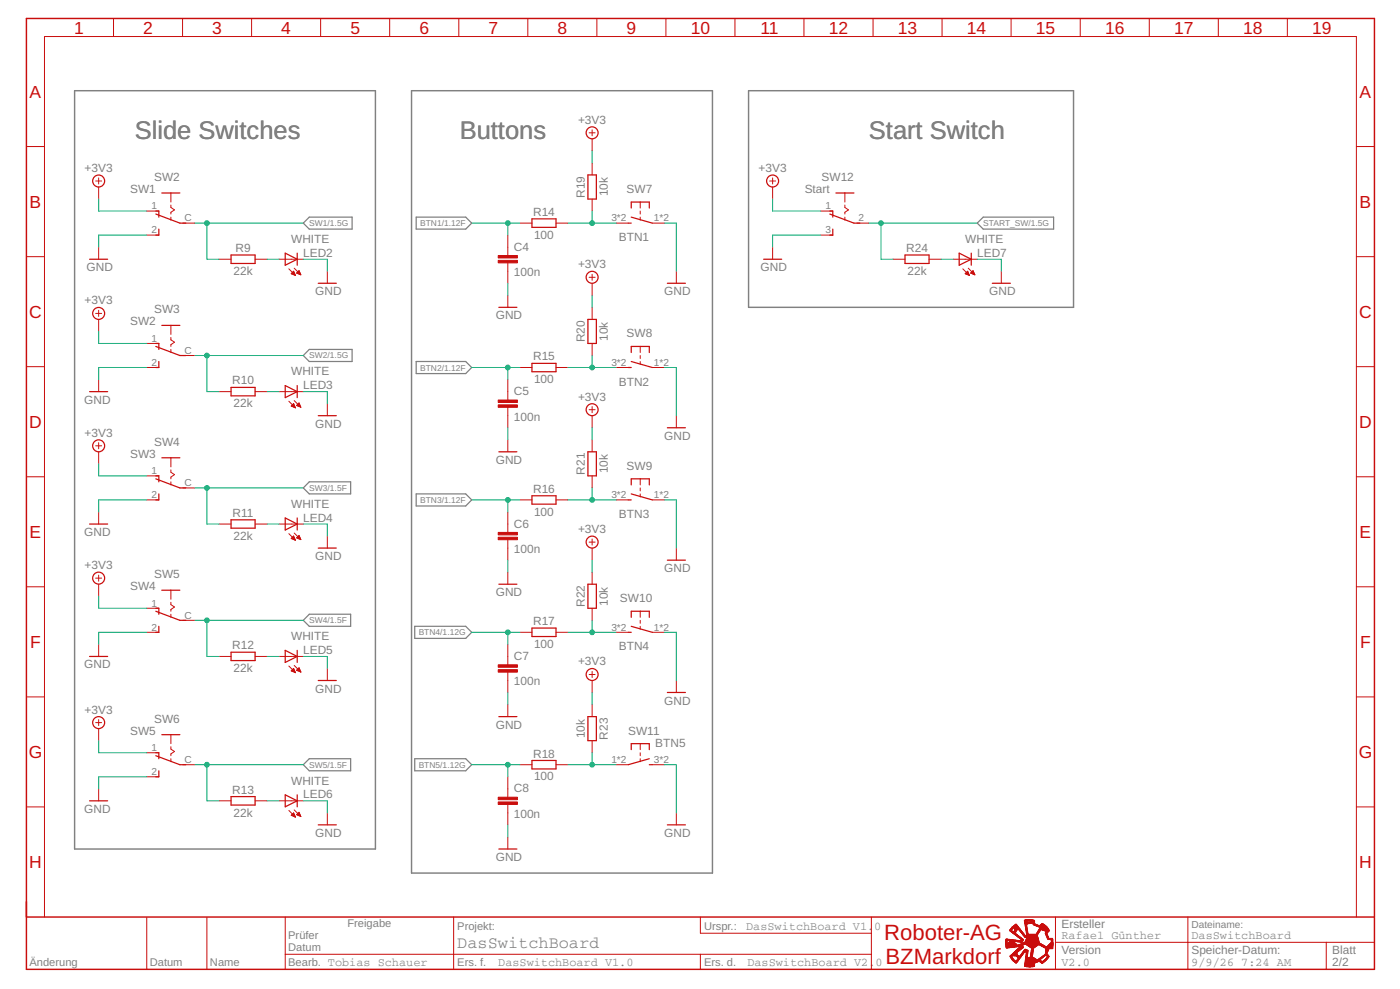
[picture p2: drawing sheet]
<svg xmlns="http://www.w3.org/2000/svg" width="287mm" height="203mm" viewBox="0 0 287 203" stroke-linecap="round" stroke-linejoin="round" font-family="sans-serif">
<path d="M15.3 18.6h61.7v155.5h-61.7zM84.4 18.6h61.7v160.5h-61.7zM153.5 18.6h66.7v44.4h-66.7z" fill="none" stroke="#808080" stroke-width=".3"/>
<path d="M63.4 44.5h8.8v2.5h-8.8l-1.2-1.2zM85.4 44.5h10.1l1.3 1.3-1.3 1.2h-10.1zM201.7 44.5h14.4v2.5h-14.4l-1.3-1.2zM63.4 71.7h8.8v2.4h-8.8l-1.2-1.2zM85.4 74.1h10.1l1.3 1.3-1.3 1.2h-10.1zM63.4 98.8h8.5v2.5h-8.5l-1.2-1.2zM85.4 101.3h10.1l1.3 1.2-1.3 1.3h-10.1zM63.4 126h8.5v2.5h-8.5l-1.2-1.3zM85.1 128.5h10.4l1.3 1.2-1.3 1.2h-10.4zM62.2 156.8l1.2-1.2h8.5v2.5h-8.5zM85.1 155.6h10.4l1.3 1.2-1.3 1.3h-10.4z" fill="none" stroke="#808080" stroke-width=".25"/>
<g fill="none" stroke="#c90d0c" stroke-width=".25">
<path d="M33.2 39.6h3.7M120.6 35.9h1.7v4.9h-1.7zM171.4 39.6h3.8M18.4 53.2h3.7M32 43.9l4.9 1.9h1.2M32 43.3h.6v1.2M32.6 47v1.2h-.6M47.4 52.3h4.9v1.7h-4.9zM58.5 51.9l2.5 1.3-2.5 1.2zM61 51.9v2.5M65.3 58.1h3.7M109.1 44.9h4.9v1.7h-4.9z"/>
<path d="M128.9 45.8h.6M129.5 42.7v-1.3h3.7v1.3M129.5 44.5l4.3 1.3M136.9 58.1h3.7M156.6 53.2h3.7M170.2 43.9l5 1.9h1.2M170.2 43.3h.6v1.2M170.8 47v1.2h-.6M185.6 52.3h5v1.7h-5zM196.7 51.9l2.5 1.3-2.5 1.2zM199.2 51.9v2.5M203.5 58.1h3.7"/>
<path d="M32 70.4h.6v1.3M32 71.1l4.9 1.8h1.2M32.6 74.1v1.3h-.6M33.2 66.7h3.7M47.4 79.5h4.9v1.7h-4.9zM58.5 79.1l2.5 1.2-2.5 1.3zM61 79.1v2.5M102.3 63h3.7M109.1 74.5h4.9v1.7h-4.9zM120.6 65.5h1.7v4.9h-1.7zM128.9 75.4h.6M129.5 72.3v-1.2h3.7v1.2"/>
<path d="M129.5 74.1l4.3 1.3M18.4 80.3h3.7M32 97.6h.6v1.2M32 98.2l4.9 1.9h1.2M33.2 93.9h3.7M65.3 85.3h3.7M102.3 92.7h3.7M120.6 92.7h1.7v4.9h-1.7zM129.5 99.5v-1.3h3.7v1.3M136.9 87.7h3.7M18.4 107.5h3.7M32.6 101.3v1.2h-.6"/>
<path d="M47.4 106.6h4.9v1.7h-4.9zM58.5 106.2l2.5 1.3-2.5 1.2zM61 106.2v2.5M65.3 112.4h3.7M102.3 119.8h3.7M109.1 101.7h4.9v1.7h-4.9zM120.6 119.8h1.7v5h-1.7zM128.9 102.5h.6M129.5 101.3l4.3 1.2M136.9 114.9h3.7M18.4 134.6h3.7M32 124.8h.6v1.2"/>
<path d="M32 125.4l4.9 1.8h1.2M32.6 128.5v1.2h-.6M33.2 121.1h3.7M47.4 133.8h4.9v1.7h-4.9zM58.5 133.4l2.5 1.2-2.5 1.3zM61 133.4v2.5M65.3 139.6h3.7M109.1 128.8h4.9v1.8h-4.9zM128.9 129.7h.6M129.5 126.6v-1.2h3.7v1.2M129.5 128.5l4.3 1.2M32 154.4h.6v1.2"/>
<path d="M32 155l4.9 1.8h1.2M32.6 158.1v1.2h-.6M33.2 150.7h3.7M102.3 147h3.7M109.1 156h4.9v1.7h-4.9zM120.6 147h1.7v4.9h-1.7zM129.5 153.8v-1.3h3.7v1.3M133.2 156.8h.6M133.2 155.6l-4.3 1.2M136.9 142h3.7M18.4 164.3h3.7M47.4 163.4h4.9v1.7h-4.9z"/>
<path d="M58.5 163l2.5 1.3-2.5 1.2zM61 163v2.5M65.3 169.2h3.7M102.3 174.1h3.7M136.9 169.2h3.7"/>
<circle cx="20.2" cy="37.1" r="1.23"/>
<circle cx="121.5" cy="27.2" r="1.23"/>
<circle cx="158.5" cy="37.1" r="1.23"/>
<circle cx="121.5" cy="56.9" r="1.23"/>
<circle cx="20.2" cy="64.3" r="1.23"/>
<circle cx="20.2" cy="91.4" r="1.23"/>
<circle cx="121.5" cy="84" r="1.23"/>
<circle cx="20.2" cy="118.6" r="1.23"/>
<circle cx="121.5" cy="111.2" r="1.23"/>
<circle cx="121.5" cy="138.3" r="1.23"/>
<circle cx="20.2" cy="148.2" r="1.23"/>
</g>
<g fill="none" stroke="#c90d0c" stroke-width=".21">
<path d="M23.3 3.8v3.7M37.4 3.8v3.7M51.6 3.8v3.7M65.8 3.8v3.7M79.9 3.8v3.7M94.1 3.8v3.7M108.3 3.8v3.7M122.4 3.8v3.7M136.6 3.8v3.7M150.7 3.8v3.7M164.9 3.8v3.7M179.1 3.8v3.7"/>
<path d="M193.2 3.8v3.7M207.4 3.8v3.7M221.6 3.8v3.7M235.7 3.8v3.7M249.9 3.8v3.7M264.1 3.8v3.7M5.4 30.1h3.7M19.6 37.1h1.2M20.2 36.5v1.2M20.2 38.4v2.4M35.1 39.6v1.8M120.8 27.2h1.3"/>
<path d="M121.5 26.6v1.3M121.5 28.5v2.4M121.5 33.4v2.5M157.9 37.1h1.2M158.5 36.5v1.2M158.5 38.4v2.4M173.3 39.6v1.8M278.2 30.1h3.7M5.4 52.6h3.7M20.2 50.7v2.5M30.1 48.2h2.5M30.1 43.3h2.5"/>
<path d="M35.1 42.1v.4l.7 .6-.7 .4v.4M35.1 44.5v.6M37.5 45.8h2.5M44.9 53.2h2.5M52.3 53.2h2.5M57.3 53.2h4.9M59.2 55.1l1.4 1.4M59.8 56.2h.7M59.8 56h.6M59.9 55.9h.4M60 56.3h.5M60.1 55.8h.2"/>
<path d="M60.2 55.7h.1M60.2 55.6l.4 .9-.9-.4zM60.3 56.4h.2M60.3 55l1.4 1.4M60.6 56.5h.1M60.8 56l.5-.5 .4 .9zM60.9 56h.7M60.9 55.9h.6M61 55.8h.5M61.2 56.2h.4M61.2 55.7h.2M61.3 55.6h.1"/>
<path d="M61.4 56.3h.3M67.1 55.6v2.5M104.2 48.2v4.2M104.2 53.9v4.2M106.6 45.8h2.5M114 45.8h2.5M120.8 56.9h1.3M121.5 40.8v2.5M121.5 56.3v1.2M121.5 58.1v2.5M126.4 45.8h2.5M131.3 41.4v1.3"/>
<path d="M131.3 43.3v.6M131.3 44.5v.6M133.8 45.8h2.5M138.7 55.6v2.5M158.5 50.7v2.5M168.4 48.2h2.4M168.4 43.3h2.4M173.3 42.1v.4l.7 .6-.7 .4v.4M173.3 44.5v.6M175.8 45.8h2.4M183.2 53.2h2.4M190.6 53.2h2.4"/>
<path d="M195.5 53.2h4.9M197.5 55.1l1.3 1.4M198 56.1l.5-.5 .3 .9zM198 56.2h.7M198.1 56h.6M198.2 55.9h.4M198.3 56.3h.4M198.3 55.8h.2M198.4 55.7h.1M198.6 56.4h.2M198.6 55l1.4 1.4M198.8 56.5h.1"/>
<path d="M199.1 56l.5-.5 .4 .9zM199.2 56h.6M199.2 55.9h.6M199.3 55.8h.4M199.4 56.2h.5M199.4 55.7h.3M199.5 55.6h.1M199.7 56.3h.2M205.4 55.6v2.5M278.2 52.6h3.7M5.4 75.2h3.7M19.6 64.3h1.2"/>
<path d="M20.2 63.6v1.3M20.2 65.5v2.5M20.2 77.9v2.4M30.1 75.4h2.5M30.1 70.4h2.5M35.1 66.7v1.9M35.1 69.2v.5l.7 .5-.7 .5v.4M35.1 71.7v.6M37.5 72.9h2.5M104.2 60.6v2.4M104.2 77.9v4.1M106.6 75.4h2.5"/>
<path d="M114 75.4h2.5M121.5 63v2.5M121.5 70.4v2.5M126.4 75.4h2.5M131.3 71.1v1.2M131.3 72.9v.6M131.3 74.1v.7M133.8 75.4h2.5M278.2 75.2h3.7M5.4 97.8h3.7M19.6 91.4h1.2M20.2 90.8v1.3"/>
<path d="M20.2 92.7v2.4M30.1 97.6h2.5M35.1 93.9v1.9M35.1 96.4v.5l.7 .4-.7 .6v.3M35.1 98.8v.7M44.9 80.3h2.5M52.3 80.3h2.5M57.3 80.3h4.9M59.2 82.3l1.4 1.4M59.7 83.3l.9 .4M59.7 83.3l.5-.5 .4 .9M59.8 83.3h.6"/>
<path d="M59.9 83.1h.5M59.9 83.4h.6M60 83h.3M60.1 82.9h.2M60.2 83.5h.3M60.2 82.8h.1M60.3 82.2l1.4 1.3M60.5 83.6h.1M60.9 83.1h.6M61 83h.5M61.1 83.3h.5M61.1 82.9h.3"/>
<path d="M61.2 82.8h.2M61.3 82.7h.1M61.3 83.4h.3M61.3 82.7l-.5 .5 .9 .3M61.3 82.7l.4 .8M61.6 83.5h.1M67.1 82.8v2.5M104.2 83.5v4.2M104.2 90.2v2.5M120.8 84h1.3M121.5 83.4v1.2M121.5 85.3v2.4"/>
<path d="M121.5 90.2v2.5M121.5 97.6v2.5M131.3 98.2v1.3M138.7 85.3v2.4M278.2 97.8h3.7M19.6 118.6h1.2M20.2 105v2.5M20.2 118v1.2M20.2 119.8v2.5M30.1 102.5h2.5M37.5 100.1h2.5M44.9 107.5h2.5"/>
<path d="M52.3 107.5h2.5M57.3 107.5h4.9M59.2 109.5l1.4 1.3M59.8 110.4h.6M59.9 110.5h.6M59.9 110.3h.5M60 110.2h.3M60.1 110.6h.4M60.1 110h.2M60.2 109.9l.4 .9-.9-.4zM60.3 109.3l1.4 1.4M60.4 110.7h.2"/>
<path d="M60.9 110.3h.6M61 110.4h.6M61 110.2h.5M61.1 110h.3M61.3 110.5h.3M61.3 109.9h.1M61.3 109.8l.4 .9-.9-.4zM61.5 110.6h.2M67.1 109.9v2.5M104.2 105v4.2M104.2 110.7v4.2M104.2 117.3v2.5"/>
<path d="M106.6 102.5h2.5M114 102.5h2.5M120.8 111.2h1.3M121.5 110.6v1.2M121.5 112.4v2.5M121.5 117.3v2.5M126.4 102.5h2.5M131.3 100.1v.6M131.3 101.3v.6M133.8 102.5h2.5M138.7 112.4v2.5M5.4 120.4h3.7"/>
<path d="M20.2 132.2v2.4M30.1 129.7h2.5M30.1 124.8h2.5M35.1 121.1v1.8M35.1 123.5v.5l.7 .5-.7 .5v.4M35.1 126v.6M37.5 127.2h2.5M44.9 134.6h2.5M52.3 134.6h2.5M57.3 134.6h4.9M59.2 136.6l1.4 1.4M59.7 137.6l.9 .4"/>
<path d="M59.8 137.6h.6M59.8 137.5h.6M59.9 137.4h.4M60 137.7h.5M60.1 137.3h.2M60.2 137.1h.1M60.2 137.1l.4 .9M60.2 137.1l-.5 .5M60.3 137.8h.2M60.3 136.5l1.4 1.4M60.6 138h.1M60.9 137.5h.7"/>
<path d="M60.9 137.4h.6M61.1 137.3h.3M61.2 137.6h.4M61.2 137.1h.2M61.3 137h.1M61.3 137l.4 .8-.9-.3zM61.4 137.7h.3M67.1 137.1v2.5M104.2 132.2v4.2M104.2 137.8v4.2M106.6 129.7h2.5M114 129.7h2.5"/>
<path d="M120.8 138.3h1.3M121.5 124.8v2.4M121.5 137.7v1.3M121.5 139.6v2.4M126.4 129.7h2.5M131.3 125.4v1.2M131.3 127.2v.6M131.3 128.5v.6M133.8 129.7h2.5M138.7 139.6v2.4M278.2 120.4h3.7M5.4 142.9h3.7"/>
<path d="M19.6 148.2h1.2M20.2 147.6v1.2M20.2 149.4v2.5M30.1 159.3h2.5M30.1 154.4h2.5M35.1 150.7v1.8M35.1 153.1v.5l.7 .5-.7 .5v.4M35.1 155.6v.6M37.5 156.8h2.5M104.2 144.5v2.5M104.2 159.3v4.2M106.6 156.8h2.5"/>
<path d="M114 156.8h2.5M121.5 144.5v2.5M121.5 151.9v2.5M126.4 156.8h2.5M131.3 152.5v1.3M131.3 154.4v.6M131.3 155.6v.6M133.8 156.8h2.5M278.2 142.9h3.7M5.4 165.5h3.7M20.2 161.8v2.5M44.9 164.3h2.5"/>
<path d="M52.3 164.3h2.5M57.3 164.3h4.9M59.2 166.2l1.4 1.4M59.7 167.2l.5-.5 .4 .9zM59.8 167.2h.6M59.9 167.3h.6M59.9 167h.5M60 166.9h.3M60.1 166.8h.2M60.2 167.4h.3M60.3 166.1l1.4 1.4M60.4 167.5h.2"/>
<path d="M60.8 167.1l.5-.5 .4 .9zM60.9 167h.6M61 167.2h.6M61 166.9h.5M61.1 166.8h.3M61.2 166.7h.2M61.3 167.3h.3M61.6 167.4h.1M67.1 166.7v2.5M104.2 165v4.2M104.2 171.7v2.4M138.7 166.7v2.5"/>
<path d="M278.2 165.5h3.7M9.1 188.1v-180.6h269.1v180.6M30.1 188.2v10.6M42.4 188.2v10.6M58.5 188.1v10.7M58.5 195.7h120.2M93 188.1v10.7M143.7 188.1v3.3h35M143.7 195.7v3.1M178.7 188.1v10.7M216.5 193.3h65.3M216.5 188.1v10.7"/>
<path d="M243.7 188.1v10.7M272 193.3v5.5"/>
</g>
<g fill="#c90d0c" stroke="#c90d0c" stroke-width=".21">
<path d="M102.2 53.4h3.9v.5h-3.9z"/>
<path d="M102.2 52.4h3.9v.5h-3.9z"/>
<path d="M102.2 83h3.9v.5h-3.9z"/>
<path d="M102.2 82h3.9v.5h-3.9z"/>
<path d="M102.2 110.2h3.9v.5h-3.9z"/>
<path d="M102.2 109.2h3.9v.5h-3.9z"/>
<path d="M102.2 137.4h3.9v.5h-3.9z"/>
<path d="M102.2 136.4h3.9v.5h-3.9z"/>
<path d="M102.2 164.5h3.9v.5h-3.9z"/>
<path d="M102.2 163.5h3.9v.5h-3.9z"/>
<path d="M211 198.3h.5z"/>
<path d="M210.5 198.2l1.4 .1z"/>
<path d="M210.2 198.2h2z"/>
<path d="M210.2 198.1l2 .1z"/>
<path d="M210.2 198.1h2z"/>
<path d="M210.2 198h.3z"/>
<path d="M210.6 198h1.6z"/>
<path d="M210.2 197.9l.3 .1z"/>
<path d="M210.5 197.9l1.7 .1z"/>
<path d="M210.2 197.8l.3 .1z"/>
<path d="M210.5 197.8l1.7 .1z"/>
<path d="M210.2 197.8h2z"/>
<path d="M210.2 197.7h2z"/>
<path d="M210.2 197.6l2 .1z"/>
<path d="M210.2 197.6h2z"/>
<path d="M210.3 197.5h2z"/>
<path d="M213.7 197.5h.2z"/>
<path d="M208.3 197.5h.2z"/>
<path d="M213.6 197.5h.4z"/>
<path d="M208.3 197.4l.3 .1z"/>
<path d="M210.2 197.4l2.3 .1z"/>
<path d="M213.5 197.4l.5 .1z"/>
<path d="M208.2 197.4h.4z"/>
<path d="M210.3 197.4h2.3z"/>
<path d="M213.5 197.4h.6z"/>
<path d="M208.1 197.3l.5 .1z"/>
<path d="M210.3 197.3l2.4 .1z"/>
<path d="M213.4 197.3l.7 .1z"/>
<path d="M208.1 197.3h.6z"/>
<path d="M210.2 197.3h2.6z"/>
<path d="M213.3 197.3h.9z"/>
<path d="M208 197.2l.7 .1z"/>
<path d="M210.3 197.2l2.6 .1z"/>
<path d="M213.3 197.2l.4 .1z"/>
<path d="M213.8 197.2l.4 .1z"/>
<path d="M207.9 197.2h.9z"/>
<path d="M210.3 197.2h2.8z"/>
<path d="M213.2 197.2h.5z"/>
<path d="M213.9 197.2h.4z"/>
<path d="M207.9 197.1l.4 .1z"/>
<path d="M208.4 197.1l.3 .1z"/>
<path d="M210.3 197.1l3.3 .1z"/>
<path d="M213.9 197.1l.4 .1z"/>
<path d="M207.8 197.1h.5z"/>
<path d="M208.5 197.1h.3z"/>
<path d="M210.3 197.1h3.3z"/>
<path d="M214 197.1h.4z"/>
<path d="M207.8 197l.4 .1z"/>
<path d="M208.5 197l.4 .1z"/>
<path d="M210.3 197l3.2 .1z"/>
<path d="M214.1 197l.4 .1z"/>
<path d="M207.7 197h.5z"/>
<path d="M208.5 197h.4z"/>
<path d="M210.3 197h3.1z"/>
<path d="M214.1 197h.4z"/>
<path d="M207.6 196.9l.5 .1z"/>
<path d="M208.6 196.9l.3 .1z"/>
<path d="M210.3 196.9l3.1 .1z"/>
<path d="M214.2 196.9l.4 .1z"/>
<path d="M207.6 196.9h.4z"/>
<path d="M208.6 196.9h.4z"/>
<path d="M210.3 196.9h3z"/>
<path d="M214.2 196.9h.4z"/>
<path d="M207.6 196.8l.4 .1z"/>
<path d="M208.7 196.8l.3 .1z"/>
<path d="M210.3 196.8l2.4 .1z"/>
<path d="M212.9 196.8l.4 .1z"/>
<path d="M214.3 196.8l.4 .1z"/>
<path d="M207.6 196.8h.3z"/>
<path d="M208.7 196.8h.3z"/>
<path d="M210.4 196.8h2.2z"/>
<path d="M212.9 196.8h.5z"/>
<path d="M214.4 196.8h.3z"/>
<path d="M207.5 196.7l.4 .1z"/>
<path d="M208.7 196.7l.3 .1z"/>
<path d="M210.4 196.7l2.2 .1z"/>
<path d="M212.9 196.7l.5 .1z"/>
<path d="M214.4 196.7l.4 .1z"/>
<path d="M207.5 196.7h.3z"/>
<path d="M208.7 196.7h.4z"/>
<path d="M210.4 196.7h2.1z"/>
<path d="M213 196.7h.5z"/>
<path d="M214.4 196.7h.4z"/>
<path d="M207.5 196.6l.3 .1z"/>
<path d="M208.8 196.6l.3 .1z"/>
<path d="M210.4 196.6l2 .1z"/>
<path d="M213.1 196.6l.5 .1z"/>
<path d="M214.5 196.6l.3 .1z"/>
<path d="M207.4 196.6h.4z"/>
<path d="M208.8 196.6h.3z"/>
<path d="M210.4 196.6h1.9z"/>
<path d="M213.2 196.6h.4z"/>
<path d="M214.5 196.6h.4z"/>
<path d="M207.4 196.5l.3 .1z"/>
<path d="M208.9 196.5l.3 .1z"/>
<path d="M210.4 196.5l1.9 .1z"/>
<path d="M213.2 196.5l.5 .1z"/>
<path d="M214.6 196.5l.3 .1z"/>
<path d="M207.4 196.5h.3z"/>
<path d="M208.9 196.5h.3z"/>
<path d="M210.4 196.5h.3z"/>
<path d="M210.8 196.5h1.4z"/>
<path d="M213.3 196.5h.5z"/>
<path d="M214.6 196.5h.4z"/>
<path d="M207.3 196.4l.4 .1z"/>
<path d="M208.9 196.4l.4 .1z"/>
<path d="M210.4 196.4l.3 .1z"/>
<path d="M210.9 196.4l1.1 .1z"/>
<path d="M213.4 196.4l.4 .1z"/>
<path d="M214.6 196.4l.4 .1z"/>
<path d="M207.3 196.4h.4z"/>
<path d="M208.8 196.4h.5z"/>
<path d="M210.4 196.4h.3z"/>
<path d="M211.1 196.4h.9z"/>
<path d="M213.4 196.4h.4z"/>
<path d="M214.7 196.4h.3z"/>
<path d="M207.3 196.3l.3 .1z"/>
<path d="M208.7 196.3l.6 .1z"/>
<path d="M210.4 196.3l.3 .1z"/>
<path d="M211.2 196.3l.7 .1z"/>
<path d="M213.5 196.3l.4 .1z"/>
<path d="M214.7 196.3l.4 .1z"/>
<path d="M207.2 196.3h.4z"/>
<path d="M208.7 196.3h.7z"/>
<path d="M210.4 196.3h.3z"/>
<path d="M211.4 196.3h.4z"/>
<path d="M213.6 196.3h.4z"/>
<path d="M214.7 196.3h.4z"/>
<path d="M211.3 196.3h.5z"/>
<path d="M213.7 196.3h.3z"/>
<path d="M214.8 196.3h.3z"/>
<path d="M207.2 196.2h.3z"/>
<path d="M208.6 196.2h.8z"/>
<path d="M210.4 196.2h.3z"/>
<path d="M211.3 196.2h.5z"/>
<path d="M213.7 196.2h.4z"/>
<path d="M214.8 196.2h.4z"/>
<path d="M208.5 196.2h.6z"/>
<path d="M209.1 196.2h.4z"/>
<path d="M211.4 196.2h.4z"/>
<path d="M213.8 196.2h.3z"/>
<path d="M207.2 196.1l.4 .1z"/>
<path d="M208.4 196.1l.6 .1z"/>
<path d="M209.1 196.1l.4 .1z"/>
<path d="M210.4 196.1l.3 .1z"/>
<path d="M211.4 196.1l.4 .1z"/>
<path d="M213.9 196.1l.3 .1z"/>
<path d="M214.8 196.1l.4 .1z"/>
<path d="M207.2 196l.4 .1z"/>
<path d="M208.4 196l.6 .1z"/>
<path d="M209.2 196l.3 .1z"/>
<path d="M210.5 196l.3 .1z"/>
<path d="M211.4 196l.4 .1z"/>
<path d="M213.9 196l.4 .1z"/>
<path d="M214.7 196l.4 .1z"/>
<path d="M207.3 196h.4z"/>
<path d="M207.9 196h1z"/>
<path d="M209.2 196h.4z"/>
<path d="M210.5 196h.3z"/>
<path d="M211.4 196h.4z"/>
<path d="M214 196h.3z"/>
<path d="M214.7 196h.4z"/>
<path d="M207.3 196h1.6z"/>
<path d="M209.3 196h.3z"/>
<path d="M214.1 196h.3z"/>
<path d="M214.6 196h.4z"/>
<path d="M207.3 195.9l1.5 .1z"/>
<path d="M209.3 195.9l.4 .1z"/>
<path d="M210.5 195.9l.3 .1z"/>
<path d="M211.4 195.9l.4 .1z"/>
<path d="M214.1 195.9l.4 .1z"/>
<path d="M214.6 195.9l.4 .1z"/>
<path d="M207.4 195.9h1.3z"/>
<path d="M209.3 195.9h.4z"/>
<path d="M210.5 195.9h.3z"/>
<path d="M211.4 195.9h.4z"/>
<path d="M214.2 195.9h.8z"/>
<path d="M207.5 195.8l1.2 .1z"/>
<path d="M209.4 195.8l.3 .1z"/>
<path d="M210.5 195.8l.3 .1z"/>
<path d="M211.4 195.8l.4 .1z"/>
<path d="M214.3 195.8l.6 .1z"/>
<path d="M207.5 195.8h1.1z"/>
<path d="M209.4 195.8h.4z"/>
<path d="M210.5 195.8h.3z"/>
<path d="M211.4 195.8h.4z"/>
<path d="M214.3 195.8h.6z"/>
<path d="M207.6 195.7h1z"/>
<path d="M209.4 195.7h.4z"/>
<path d="M210.5 195.7h.3z"/>
<path d="M211.4 195.7h.4z"/>
<path d="M214.4 195.7h.4z"/>
<path d="M209.5 195.7h.3z"/>
<path d="M207.7 195.6l.9 .1z"/>
<path d="M209.5 195.6l.4 .1z"/>
<path d="M210.5 195.6l.3 .1z"/>
<path d="M211.4 195.6l.4 .1z"/>
<path d="M214.4 195.6l.3 .1z"/>
<path d="M207.7 195.6h.9z"/>
<path d="M209.6 195.6h.3z"/>
<path d="M210.5 195.6h.3z"/>
<path d="M211.4 195.6h.4z"/>
<path d="M214.4 195.6h.3z"/>
<path d="M207.8 195.5l.8 .1z"/>
<path d="M209.6 195.5l.3 .1z"/>
<path d="M210.5 195.5l.3 .1z"/>
<path d="M211.5 195.5l.4 .1z"/>
<path d="M214.4 195.5l.3 .1z"/>
<path d="M207.8 195.5h.8z"/>
<path d="M209.6 195.5h.4z"/>
<path d="M210.5 195.5h.3z"/>
<path d="M211.5 195.5h.4z"/>
<path d="M214.4 195.5h.4z"/>
<path d="M207.9 195.4l.7 .1z"/>
<path d="M209.7 195.4l.3 .1z"/>
<path d="M210.5 195.4l.3 .1z"/>
<path d="M211.5 195.4l.4 .1z"/>
<path d="M214.4 195.4l.4 .1z"/>
<path d="M207.9 195.4h.7z"/>
<path d="M209.7 195.4h.4z"/>
<path d="M210.5 195.4h.3z"/>
<path d="M211.5 195.4h.4z"/>
<path d="M214.5 195.4h.3z"/>
<path d="M208 195.3l.7 .1z"/>
<path d="M209.7 195.3l.4 .1z"/>
<path d="M210.5 195.3l.3 .1z"/>
<path d="M211.5 195.3l.4 .1z"/>
<path d="M214.5 195.3l.3 .1z"/>
<path d="M208 195.3h.7z"/>
<path d="M209.8 195.3h.4z"/>
<path d="M210.5 195.3h.3z"/>
<path d="M211.5 195.3h.4z"/>
<path d="M214.5 195.3h.4z"/>
<path d="M208.1 195.2l.6 .1z"/>
<path d="M209.8 195.2l.6 .1z"/>
<path d="M210.5 195.2l.3 .1z"/>
<path d="M211.5 195.2l.4 .1z"/>
<path d="M214.5 195.2l.4 .1z"/>
<path d="M208.1 195.2h.7z"/>
<path d="M209.8 195.2h.7z"/>
<path d="M210.5 195.2h.3z"/>
<path d="M211.5 195.2h.4z"/>
<path d="M214.5 195.2h.4z"/>
<path d="M208.2 195.1l.7 .1z"/>
<path d="M209.9 195.1l.9 .1z"/>
<path d="M211.5 195.1l.4 .1z"/>
<path d="M214.5 195.1l.4 .1z"/>
<path d="M208.2 195.1h.7z"/>
<path d="M209.9 195.1h.9z"/>
<path d="M211.5 195.1h.4z"/>
<path d="M214.5 195.1h.4z"/>
<path d="M208.3 195l.7 .1z"/>
<path d="M210 195l.8 .1z"/>
<path d="M211.5 195l.4 .1z"/>
<path d="M214.5 195l.5 .1z"/>
<path d="M208.3 195h.7z"/>
<path d="M210 195h.8z"/>
<path d="M211.5 195h.4z"/>
<path d="M214.5 195h.5z"/>
<path d="M208.4 194.9l.7 .1z"/>
<path d="M210 194.9l.9 .1z"/>
<path d="M211.5 194.9l.4 .1z"/>
<path d="M214.5 194.9l.5 .1z"/>
<path d="M208.4 194.9h.7z"/>
<path d="M210.1 194.9h.7z"/>
<path d="M211.6 194.9h.4z"/>
<path d="M214.5 194.9h.5z"/>
<path d="M208.5 194.8l.7 .1z"/>
<path d="M210.1 194.8l.6 .1z"/>
<path d="M211.6 194.8l.4 .1z"/>
<path d="M214.5 194.8l.5 .1z"/>
<path d="M208.6 194.8h.7z"/>
<path d="M210.1 194.8h.5z"/>
<path d="M211.6 194.8h.4z"/>
<path d="M214.5 194.8h.6z"/>
<path d="M208.6 194.7l.7 .1z"/>
<path d="M210.2 194.7l.3 .1z"/>
<path d="M211.6 194.7l.4 .1z"/>
<path d="M214.5 194.7l.6 .1z"/>
<path d="M208.7 194.7h.7z"/>
<path d="M210.2 194.7h.2z"/>
<path d="M211.6 194.7h.4z"/>
<path d="M214.5 194.7h.6z"/>
<path d="M208.7 194.6l.8 .1z"/>
<path d="M211.6 194.6l.4 .1z"/>
<path d="M214.5 194.6l.6 .1z"/>
<path d="M208.8 194.6h.7z"/>
<path d="M211.6 194.6h.4z"/>
<path d="M214.5 194.6h.7z"/>
<path d="M208.8 194.5l.8 .1z"/>
<path d="M211.6 194.5l.4 .1z"/>
<path d="M214.5 194.5l1.4 .1z"/>
<path d="M208.8 194.5h.9z"/>
<path d="M211.6 194.5h.4z"/>
<path d="M214.5 194.5h1.4z"/>
<path d="M208.9 194.5h.8z"/>
<path d="M214.4 194.5h1.6z"/>
<path d="M206.4 194.4h.4z"/>
<path d="M209 194.4h.8z"/>
<path d="M211.5 194.4h.6z"/>
<path d="M214.3 194.4h1.6z"/>
<path d="M206.4 194.4h.7z"/>
<path d="M209 194.4h.9z"/>
<path d="M211.4 194.4h.8z"/>
<path d="M214.2 194.4h1.7z"/>
<path d="M206.4 194.3l1.1 .1z"/>
<path d="M209.1 194.3l.8 .1z"/>
<path d="M211.4 194.3l.8 .1z"/>
<path d="M214.2 194.3l1.7 .1z"/>
<path d="M206.4 194.2l1.4 .1z"/>
<path d="M209.1 194.2l.8 .1z"/>
<path d="M211.3 194.2l1 .1z"/>
<path d="M214 194.2l1.9 .1z"/>
<path d="M206.4 194.2h1.8z"/>
<path d="M209.2 194.2h.7z"/>
<path d="M211.2 194.2h1.1z"/>
<path d="M214 194.2h1.9z"/>
<path d="M206.3 194.2h2.3z"/>
<path d="M209.3 194.2h.6z"/>
<path d="M211.1 194.2h1.3z"/>
<path d="M213.9 194.2h.7z"/>
<path d="M214.7 194.2h1.2z"/>
<path d="M206.3 194.1l2.7 .1z"/>
<path d="M209.3 194.1l.5 .1z"/>
<path d="M211.1 194.1l1.4 .1z"/>
<path d="M213.8 194.1l.7 .1z"/>
<path d="M214.8 194.1l1.2 .1z"/>
<path d="M206.3 194.1h3z"/>
<path d="M209.4 194.1h.4z"/>
<path d="M211 194.1h1.6z"/>
<path d="M213.7 194.1h.7z"/>
<path d="M214.8 194.1h1.1z"/>
<path d="M206.3 194l3.5 .1z"/>
<path d="M210.9 194l1.7 .1z"/>
<path d="M213.6 194l.7 .1z"/>
<path d="M214.9 194l1 .1z"/>
<path d="M206.3 194h3.5z"/>
<path d="M210.8 194h1.9z"/>
<path d="M213.5 194h.7z"/>
<path d="M214.9 194h1z"/>
<path d="M206.3 193.9h3.4z"/>
<path d="M210.8 193.9h2z"/>
<path d="M213.4 193.9h.7z"/>
<path d="M215 193.9h.9z"/>
<path d="M210.7 193.9h2.2z"/>
<path d="M215 193.9h1z"/>
<path d="M206.3 193.8l2.4 .1z"/>
<path d="M208.8 193.8l1 .1z"/>
<path d="M210.7 193.8l2.2 .1z"/>
<path d="M213.3 193.8l.7 .1z"/>
<path d="M215.1 193.8l.9 .1z"/>
<path d="M206.3 193.8h2.3z"/>
<path d="M209 193.8h.9z"/>
<path d="M210.6 193.8h2.4z"/>
<path d="M213.2 193.8h.7z"/>
<path d="M215.1 193.8h.9z"/>
<path d="M206.3 193.7l2.3 .1z"/>
<path d="M209 193.7l1.1 .1z"/>
<path d="M210.5 193.7l3.3 .1z"/>
<path d="M215.2 193.7l.8 .1z"/>
<path d="M206.3 193.7h2.2z"/>
<path d="M209.2 193.7h1z"/>
<path d="M210.5 193.7h3.2z"/>
<path d="M215.2 193.7h.8z"/>
<path d="M206.3 193.6l.3 .1z"/>
<path d="M206.6 193.6l1.9 .1z"/>
<path d="M209.3 193.6l4.3 .1z"/>
<path d="M215.3 193.6l.7 .1z"/>
<path d="M206.3 193.6h.3z"/>
<path d="M206.7 193.6h1.7z"/>
<path d="M209.4 193.6h4.2z"/>
<path d="M215.3 193.6h.7z"/>
<path d="M206.3 193.5l.3 .1z"/>
<path d="M206.7 193.5l1.7 .1z"/>
<path d="M209.5 193.5l4 .1z"/>
<path d="M215.4 193.5l.6 .1z"/>
<path d="M206.3 193.5h.2z"/>
<path d="M206.8 193.5h1.5z"/>
<path d="M209.6 193.5h3.8z"/>
<path d="M215.4 193.5h.6z"/>
<path d="M206.3 193.4l.3 .1z"/>
<path d="M206.8 193.4l1.4 .1z"/>
<path d="M209.8 193.4l3.5 .1z"/>
<path d="M215.5 193.4l.5 .1z"/>
<path d="M206.3 193.4h.3z"/>
<path d="M206.8 193.4h1.4z"/>
<path d="M209.9 193.4h3.3z"/>
<path d="M215.5 193.4h.5z"/>
<path d="M206.3 193.3l.3 .1z"/>
<path d="M206.9 193.3l1.2 .1z"/>
<path d="M210 193.3l3.2 .1z"/>
<path d="M215.6 193.3l.4 .1z"/>
<path d="M206.3 193.3h.3z"/>
<path d="M206.9 193.3h1.2z"/>
<path d="M210.1 193.3h3.1z"/>
<path d="M215.6 193.3h.4z"/>
<path d="M206.3 193.2l.3 .1z"/>
<path d="M207 193.2l1 .1z"/>
<path d="M209.5 193.2l.2 .1z"/>
<path d="M210.2 193.2l3 .1z"/>
<path d="M215.6 193.2l.4 .1z"/>
<path d="M206.3 193.2h.3z"/>
<path d="M207 193.2h1z"/>
<path d="M209.1 193.2h.6z"/>
<path d="M210.2 193.2h2.9z"/>
<path d="M215.6 193.2h.3z"/>
<path d="M206.3 193.1l.3 .1z"/>
<path d="M207.1 193.1l.8 .1z"/>
<path d="M208.7 193.1l1 .1z"/>
<path d="M210.3 193.1l2.8 .1z"/>
<path d="M215.6 193.1l.3 .1z"/>
<path d="M206.3 193.1h.3z"/>
<path d="M207.1 193.1h.8z"/>
<path d="M208.4 193.1h1.3z"/>
<path d="M210.3 193.1h2.8z"/>
<path d="M215.6 193.1h.3z"/>
<path d="M206.3 193l.3 .1z"/>
<path d="M207.1 193l.7 .1z"/>
<path d="M207.9 193l1.9 .1z"/>
<path d="M210.3 193l2.8 .1z"/>
<path d="M215.6 193l.3 .1z"/>
<path d="M206.3 193h.3z"/>
<path d="M207.2 193h2.6z"/>
<path d="M210.4 193h2.7z"/>
<path d="M215.6 193h.3z"/>
<path d="M206.3 192.9l.3 .1z"/>
<path d="M207.2 192.9l2.2 .1z"/>
<path d="M209.5 192.9l.3 .1z"/>
<path d="M210.4 192.9l2.7 .1z"/>
<path d="M215.6 192.9l.3 .1z"/>
<path d="M206.3 192.9h.3z"/>
<path d="M206.8 192.9h2.2z"/>
<path d="M209.5 192.9h.3z"/>
<path d="M210.4 192.9h2.7z"/>
<path d="M215.6 192.9h.3z"/>
<path d="M206.3 192.8l2.4 .1z"/>
<path d="M209.5 192.8l.4 .1z"/>
<path d="M210.4 192.8l2.6 .1z"/>
<path d="M215.6 192.8l.3 .1z"/>
<path d="M206.3 192.8h2z"/>
<path d="M209.6 192.8h.3z"/>
<path d="M210.4 192.8h2.6z"/>
<path d="M215.6 192.8h.3z"/>
<path d="M206.3 192.7l1.6 .1z"/>
<path d="M209.6 192.7l.3 .1z"/>
<path d="M210.5 192.7l2.5 .1z"/>
<path d="M215.6 192.7l.3 .1z"/>
<path d="M206.3 192.7h1.2z"/>
<path d="M209.5 192.7h.4z"/>
<path d="M210.4 192.7h2.6z"/>
<path d="M215.4 192.7h.6z"/>
<path d="M206.3 192.7h.8z"/>
<path d="M209.4 192.7h.5z"/>
<path d="M210.5 192.7h2.5z"/>
<path d="M214.9 192.7h1z"/>
<path d="M206.3 192.6h.4z"/>
<path d="M209.4 192.6h.4z"/>
<path d="M210.5 192.6h2.5z"/>
<path d="M214.9 192.6h1z"/>
<path d="M209.3 192.6h.5z"/>
<path d="M209.3 192.5l.4 .1z"/>
<path d="M210.6 192.5l2.3 .1z"/>
<path d="M214.9 192.5l1 .1z"/>
<path d="M209.2 192.5h.4z"/>
<path d="M210.6 192.5h2.3z"/>
<path d="M214.8 192.5h1.1z"/>
<path d="M209.1 192.4h.5z"/>
<path d="M210.6 192.4h2.3z"/>
<path d="M214.8 192.4h.3z"/>
<path d="M209.1 192.4h.4z"/>
<path d="M209 192.3l.4 .1z"/>
<path d="M210.6 192.3l2.3 .1z"/>
<path d="M214.8 192.3l.3 .1z"/>
<path d="M208.9 192.3h.5z"/>
<path d="M210.6 192.3h2.3z"/>
<path d="M214.8 192.3h.3z"/>
<path d="M208.9 192.2l.4 .1z"/>
<path d="M210.2 192.2l.3 .1z"/>
<path d="M210.7 192.2l2.2 .1z"/>
<path d="M214.7 192.2l.3 .1z"/>
<path d="M208.8 192.2h.4z"/>
<path d="M210.2 192.2h.3z"/>
<path d="M210.7 192.2h2.2z"/>
<path d="M214.7 192.2h.3z"/>
<path d="M208.7 192.1l.5 .1z"/>
<path d="M210.1 192.1l2.7 .1z"/>
<path d="M214.7 192.1l.3 .1z"/>
<path d="M208.7 192.1h.4z"/>
<path d="M210.1 192.1h2.7z"/>
<path d="M214.7 192.1h.3z"/>
<path d="M208.6 192l.4 .1z"/>
<path d="M210.1 192l2.7 .1z"/>
<path d="M214.6 192l.4 .1z"/>
<path d="M208.6 192h.4z"/>
<path d="M210 192h2.8z"/>
<path d="M214.6 192h.3z"/>
<path d="M208.5 191.9l.4 .1z"/>
<path d="M210 191.9l.4 .1z"/>
<path d="M210.4 191.9l2.4 .1z"/>
<path d="M214.6 191.9l.3 .1z"/>
<path d="M208.4 191.9h.5z"/>
<path d="M209.9 191.9h.4z"/>
<path d="M210.5 191.9h2.3z"/>
<path d="M214.6 191.9h.3z"/>
<path d="M208.4 191.8l.4 .1z"/>
<path d="M209.9 191.8l.3 .1z"/>
<path d="M210.6 191.8l2.1 .1z"/>
<path d="M214.6 191.8l.3 .1z"/>
<path d="M208.3 191.8h.4z"/>
<path d="M209.9 191.8h.3z"/>
<path d="M210.6 191.8h2.1z"/>
<path d="M214.5 191.8h.4z"/>
<path d="M208.2 191.7l.5 .1z"/>
<path d="M209.8 191.7l.4 .1z"/>
<path d="M210.6 191.7l2.2 .1z"/>
<path d="M214.5 191.7l.3 .1z"/>
<path d="M208.2 191.7h.4z"/>
<path d="M209.8 191.7h.4z"/>
<path d="M210.6 191.7h2.2z"/>
<path d="M214.5 191.7h.3z"/>
<path d="M208.1 191.6l.5 .1z"/>
<path d="M209.7 191.6l.4 .1z"/>
<path d="M210.6 191.6l2.2 .1z"/>
<path d="M214.5 191.6l.3 .1z"/>
<path d="M208 191.6h.5z"/>
<path d="M209.7 191.6h.4z"/>
<path d="M210.6 191.6h.3z"/>
<path d="M212.5 191.6h.4z"/>
<path d="M214.5 191.6h.3z"/>
<path d="M208 191.5l.4 .1z"/>
<path d="M209.7 191.5l.3 .1z"/>
<path d="M210.5 191.5l.4 .1z"/>
<path d="M212.6 191.5l.3 .1z"/>
<path d="M214.4 191.5l.4 .1z"/>
<path d="M207.9 191.5h.5z"/>
<path d="M209.6 191.5h.4z"/>
<path d="M210.5 191.5h.4z"/>
<path d="M212.6 191.5h.3z"/>
<path d="M214.4 191.5h.3z"/>
<path d="M207.8 191.4l.5 .1z"/>
<path d="M209.6 191.4l.4 .1z"/>
<path d="M210.5 191.4l.3 .1z"/>
<path d="M212.6 191.4l.4 .1z"/>
<path d="M214.4 191.4l.3 .1z"/>
<path d="M207.8 191.4h.4z"/>
<path d="M209.5 191.4h.4z"/>
<path d="M210.5 191.4h.3z"/>
<path d="M212.6 191.4h.4z"/>
<path d="M214.4 191.4h.4z"/>
<path d="M207.7 191.3l.5 .1z"/>
<path d="M209.5 191.3l.4 .1z"/>
<path d="M210.5 191.3l.3 .1z"/>
<path d="M212.7 191.3l.3 .1z"/>
<path d="M214.4 191.3l.4 .1z"/>
<path d="M207.6 191.3h.7z"/>
<path d="M209.5 191.3h.3z"/>
<path d="M210.5 191.3h.3z"/>
<path d="M212.7 191.3h.4z"/>
<path d="M214.4 191.3h.4z"/>
<path d="M207.6 191.2l.7 .1z"/>
<path d="M209.4 191.2l.4 .1z"/>
<path d="M210.5 191.2l.3 .1z"/>
<path d="M212.7 191.2l.4 .1z"/>
<path d="M214.5 191.2l.4 .1z"/>
<path d="M207.5 191.2h.8z"/>
<path d="M209.4 191.2h.4z"/>
<path d="M210.5 191.2h.3z"/>
<path d="M212.8 191.2h.3z"/>
<path d="M214.5 191.2h.4z"/>
<path d="M207.4 191.2h1z"/>
<path d="M209.3 191.2h.4z"/>
<path d="M212.8 191.2h.4z"/>
<path d="M214.6 191.2h.4z"/>
<path d="M207.4 191.1h.5z"/>
<path d="M207.9 191.1h.5z"/>
<path d="M209.3 191.1h.4z"/>
<path d="M210.5 191.1h.3z"/>
<path d="M212.8 191.1h.4z"/>
<path d="M214.6 191.1h.4z"/>
<path d="M207.3 191.1h.5z"/>
<path d="M208 191.1h.4z"/>
<path d="M209.3 191.1h.3z"/>
<path d="M214.7 191.1h.4z"/>
<path d="M207.3 191l.4 .1z"/>
<path d="M208 191l.4 .1z"/>
<path d="M209.2 191l.4 .1z"/>
<path d="M210.5 191l.3 .1z"/>
<path d="M212.9 191l.4 .1z"/>
<path d="M214.6 191l.5 .1z"/>
<path d="M207.2 190.9l.4 .1z"/>
<path d="M208 190.9l.4 .1z"/>
<path d="M209.2 190.9l.4 .1z"/>
<path d="M210.5 190.9l.3 .1z"/>
<path d="M212.9 190.9l.4 .1z"/>
<path d="M214.4 190.9l.8 .1z"/>
<path d="M207.2 190.9h.4z"/>
<path d="M208.1 190.9h.3z"/>
<path d="M209.1 190.9h.4z"/>
<path d="M210.5 190.9h.3z"/>
<path d="M212.9 190.9h.4z"/>
<path d="M214.3 190.9h.9z"/>
<path d="M207.1 190.9h.4z"/>
<path d="M208.1 190.9h.4z"/>
<path d="M213 190.9h.4z"/>
<path d="M214.1 190.9h1.1z"/>
<path d="M207.1 190.8h.4z"/>
<path d="M208.1 190.8h.4z"/>
<path d="M209.1 190.8h.3z"/>
<path d="M210.5 190.8h.3z"/>
<path d="M213 190.8h.4z"/>
<path d="M214 190.8h1.2z"/>
<path d="M207.1 190.8h.3z"/>
<path d="M208.2 190.8h.4z"/>
<path d="M209 190.8h.4z"/>
<path d="M213 190.8h.5z"/>
<path d="M213.8 190.8h1.4z"/>
<path d="M207.2 190.7l.3 .1z"/>
<path d="M208.2 190.7l.4 .1z"/>
<path d="M209 190.7l.4 .1z"/>
<path d="M210.4 190.7l.3 .1z"/>
<path d="M213.1 190.7l.4 .1z"/>
<path d="M213.8 190.7l1.4 .1z"/>
<path d="M207.2 190.7h.3z"/>
<path d="M208.1 190.7h.7z"/>
<path d="M209 190.7h.3z"/>
<path d="M210.4 190.7h.3z"/>
<path d="M213.1 190.7h.4z"/>
<path d="M213.6 190.7h1.5z"/>
<path d="M207.2 190.6h.4z"/>
<path d="M208.1 190.6h1.2z"/>
<path d="M210.4 190.6h.3z"/>
<path d="M213.1 190.6h2z"/>
<path d="M207.3 190.5l.3 .1z"/>
<path d="M208.1 190.5l1.2 .1z"/>
<path d="M210.4 190.5l.3 .1z"/>
<path d="M213.2 190.5l1.9 .1z"/>
<path d="M207.3 190.5h.4z"/>
<path d="M208 190.5h1.2z"/>
<path d="M210.4 190.5h.3z"/>
<path d="M213.2 190.5h1.8z"/>
<path d="M207.3 190.4l.4 .1z"/>
<path d="M208 190.4l1.1 .1z"/>
<path d="M210.4 190.4l.3 .1z"/>
<path d="M213.2 190.4l1.8 .1z"/>
<path d="M207.4 190.4h.4z"/>
<path d="M208 190.4h1.1z"/>
<path d="M210.4 190.4h.3z"/>
<path d="M213.3 190.4h1.7z"/>
<path d="M207.5 190.3l.3 .1z"/>
<path d="M208 190.3l1 .1z"/>
<path d="M210.4 190.3l.3 .1z"/>
<path d="M213.3 190.3l1.6 .1z"/>
<path d="M207.5 190.3h.4z"/>
<path d="M208 190.3h1z"/>
<path d="M210.4 190.3h.3z"/>
<path d="M213.3 190.3h1.6z"/>
<path d="M207.5 190.2l1.5 .1z"/>
<path d="M210.4 190.2l.3 .1z"/>
<path d="M213.3 190.2l1.5 .1z"/>
<path d="M207.6 190.2h1.3z"/>
<path d="M210.4 190.2h.3z"/>
<path d="M213.3 190.2h1.5z"/>
<path d="M207.6 190.1l1.3 .1z"/>
<path d="M210.4 190.1l.2 .1z"/>
<path d="M213.1 190.1l1.7 .1z"/>
<path d="M207.6 190.1h1.3z"/>
<path d="M210.3 190.1h.3z"/>
<path d="M213 190.1h1.7z"/>
<path d="M207.8 190l1.1 .1z"/>
<path d="M210.3 190l.3 .1z"/>
<path d="M212.9 190l1.8 .1z"/>
<path d="M207.8 190h1z"/>
<path d="M210.3 190h.3z"/>
<path d="M212.8 190h1.9z"/>
<path d="M207.8 189.9l1 .1z"/>
<path d="M210.3 189.9l.3 .1z"/>
<path d="M212.6 189.9l2 .1z"/>
<path d="M207.9 189.9h.8z"/>
<path d="M210.3 189.9h.3z"/>
<path d="M212.5 189.9h2z"/>
<path d="M208 189.8l.7 .1z"/>
<path d="M210.3 189.8l.3 .1z"/>
<path d="M212.4 189.8l.8 .1z"/>
<path d="M213.2 189.8l1.2 .1z"/>
<path d="M208 189.8h.7z"/>
<path d="M210.3 189.8h.3z"/>
<path d="M212.3 189.8h.7z"/>
<path d="M213.3 189.8h1.1z"/>
<path d="M208.1 189.7l.5 .1z"/>
<path d="M210.2 189.7l.3 .1z"/>
<path d="M212.2 189.7l.7 .1z"/>
<path d="M213.4 189.7l.9 .1z"/>
<path d="M208.2 189.7h.4z"/>
<path d="M210.3 189.7h.3z"/>
<path d="M212.1 189.7h.7z"/>
<path d="M213.4 189.7h.9z"/>
<path d="M208.2 189.6l.3 .1z"/>
<path d="M210.3 189.6l.3 .1z"/>
<path d="M211.9 189.6l.8 .1z"/>
<path d="M213.5 189.6l.7 .1z"/>
<path d="M208.3 189.6h.2z"/>
<path d="M210.3 189.6h.4z"/>
<path d="M211.9 189.6h.7z"/>
<path d="M213.5 189.6h.6z"/>
<path d="M208.3 189.5l.1 .1z"/>
<path d="M210.3 189.5l.4 .1z"/>
<path d="M211.9 189.5l.6 .1z"/>
<path d="M213.6 189.5l.4 .1z"/>
<path d="M210.3 189.5h.4z"/>
<path d="M211.9 189.5h.4z"/>
<path d="M213.6 189.5h.4z"/>
<path d="M210.2 189.4l.7 .1z"/>
<path d="M211.9 189.4l.3 .1z"/>
<path d="M213.7 189.4l.2 .1z"/>
<path d="M210.2 189.4h1z"/>
<path d="M211.9 189.4h.3z"/>
<path d="M210.2 189.4h1.3z"/>
<path d="M210.2 189.3h1.6z"/>
<path d="M211.9 189.3h.3z"/>
<path d="M210.2 189.3h2z"/>
<path d="M210.2 189.2l2 .1z"/>
<path d="M210.2 189.1l.3 .1z"/>
<path d="M210.8 189.1l1.4 .1z"/>
<path d="M210.2 189.1h.3z"/>
<path d="M211 189.1h1.2z"/>
<path d="M211.3 189.1h.9z"/>
<path d="M210.2 189l.3 .1z"/>
<path d="M211.5 189l.7 .1z"/>
<path d="M210.2 189h.3z"/>
<path d="M211.8 189h.4z"/>
<path d="M210.1 188.9l.4 .1z"/>
<path d="M211.7 188.9l.5 .1z"/>
<path d="M210.1 188.9h.8z"/>
<path d="M211.4 188.9h.8z"/>
<path d="M210.1 188.8h2.1z"/>
<path d="M210.1 188.7l2 .1z"/>
<path d="M210.3 188.7h1.5z"/>
<path d="M210.9 188.6l.5 .1z"/>
</g>
<path d="M5.4 188.1h276.5v-184.3h-276.5v195h276.5v-10.6" fill="none" stroke="#c90d0c" stroke-width=".3"/>
<g fill="none" stroke="#0dab76" stroke-width=".21">
<path d="M121.5 30.9v2.5M20.2 40.8v2.5h9.9M30.1 48.2h-9.9v2.5M40 45.8h22.2M42.4 45.8v7.4h2.5M54.8 53.2h2.5M62.2 53.2h4.9v2.4M96.8 45.8h9.8M104.2 45.8v2.4M104.2 58.1v2.5M116.5 45.8h9.9M121.5 43.3v2.5"/>
<path d="M136.3 45.8h2.4v9.8M158.5 40.8v2.5h9.9M168.4 48.2h-9.9v2.5M178.2 45.8h22.2M180.7 45.8v7.4h2.5M193 53.2h2.5M200.4 53.2h5v2.4M20.2 68v2.4h9.9M30.1 75.4h-9.9v2.5M40 72.9h22.2M42.4 72.9v7.4h2.5M96.8 75.4h9.8"/>
<path d="M104.2 75.4v2.5M116.5 75.4h9.9M121.5 60.6v2.4M121.5 72.9v2.5M136.3 75.4h2.4v9.9M20.2 95.1v2.5h9.9M54.8 80.3h2.5M62.2 80.3h4.9v2.5M104.2 87.7v2.5M121.5 87.7v2.5M30.1 102.5h-9.9v2.5M40 100.1h22.2"/>
<path d="M42.4 100.1v7.4h2.5M54.8 107.5h2.5M62.2 107.5h4.9v2.4M96.8 102.5h9.8M104.2 102.5v2.5M104.2 114.9v2.4M116.5 102.5h9.9M121.5 100.1v2.4M121.5 114.9v2.4M136.3 102.5h2.4v9.9M20.2 122.3v2.5h9.9M30.1 129.7h-9.9v2.5"/>
<path d="M40 127.2h22.2M42.4 127.2v7.4h2.5M54.8 134.6h2.5M62.2 134.6h4.9v2.5M96.8 129.7h9.8M104.2 129.7v2.5M116.5 129.7h9.9M121.5 127.2v2.5M136.3 129.7h2.4v9.9M20.2 151.9v2.5h9.9M30.1 159.3h-9.9v2.5M40 156.8h22.2"/>
<path d="M42.4 156.8v7.5h2.5M96.8 156.8h9.8M104.2 142v2.5M104.2 156.8v2.5M116.5 156.8h9.9M121.5 142v2.5M121.5 154.4v2.4M136.3 156.8h2.4v9.9M54.8 164.3h2.5M62.2 164.3h4.9v2.4M104.2 169.2v2.5"/>
</g>
<g fill="#0dab76" stroke="#0dab76" stroke-width=".21">
<circle cx="42.4" cy="45.8" r=".49"/>
<circle cx="42.4" cy="72.9" r=".49"/>
<circle cx="180.7" cy="45.8" r=".49"/>
<circle cx="104.2" cy="45.8" r=".49"/>
<circle cx="104.2" cy="75.4" r=".49"/>
<circle cx="104.2" cy="102.5" r=".49"/>
<circle cx="104.2" cy="129.7" r=".49"/>
<circle cx="121.5" cy="45.8" r=".49"/>
<circle cx="121.5" cy="75.4" r=".49"/>
<circle cx="121.5" cy="102.5" r=".49"/>
<circle cx="121.5" cy="129.7" r=".49"/>
<circle cx="42.4" cy="100.1" r=".49"/>
<circle cx="42.4" cy="156.8" r=".49"/>
<circle cx="42.4" cy="127.2" r=".49"/>
<circle cx="121.5" cy="156.8" r=".49"/>
<circle cx="104.2" cy="156.8" r=".49"/>
</g>
<g font-size="5.2" fill="#808080">
<text x="27.6" y="28.5">Slide Switches</text>
<text x="94.3" y="28.5">Buttons</text>
<text x="178.2" y="28.5">Start Switch</text>
</g>
<g font-size="4.5" fill="#c90d0c">
<text x="181.4" y="192.9">Roboter-AG</text>
<text x="181.6" y="197.7">BZMarkdorf</text>
</g>
<g font-size="3.6" fill="#c90d0c">
<text x="15.2" y="6.9">1</text>
<text x="29.4" y="6.9">2</text>
<text x="43.5" y="6.9">3</text>
<text x="57.7" y="6.9">4</text>
<text x="71.9" y="6.9">5</text>
<text x="86" y="6.9">6</text>
<text x="100.2" y="6.9">7</text>
<text x="114.3" y="6.9">8</text>
<text x="128.5" y="6.9">9</text>
<text x="141.7" y="6.9">10</text>
<text x="156" y="6.9">11</text>
<text x="170" y="6.9">12</text>
<text x="184.2" y="6.9">13</text>
<text x="198.3" y="6.9">14</text>
<text x="212.5" y="6.9">15</text>
<text x="226.7" y="6.9">16</text>
<text x="240.8" y="6.9">17</text>
<text x="255" y="6.9">18</text>
<text x="269.1" y="6.9">19</text>
<text x="6.1" y="20.1">A</text>
<text x="278.9" y="20.1">A</text>
<text x="6.1" y="42.6">B</text>
<text x="278.9" y="42.6">B</text>
<text x="6" y="65.2">C</text>
<text x="278.8" y="65.2">C</text>
<text x="6" y="87.8">D</text>
<text x="278.8" y="87.8">D</text>
<text x="6.1" y="110.3">E</text>
<text x="278.9" y="110.3">E</text>
<text x="6.2" y="132.9">F</text>
<text x="279" y="132.9">F</text>
<text x="5.9" y="155.5">G</text>
<text x="278.7" y="155.5">G</text>
<text x="6" y="178.1">H</text>
<text x="278.8" y="178.1">H</text>
</g>
<text font-size="3.5" fill="#808080" x="93.8" y="194.4">DasSwitchBoard</text>
<g font-size="2.4" fill="#808080">
<text x="118.6" y="25.4">+3V3</text>
<text x="17.4" y="35.3">+3V3</text>
<text x="155.6" y="35.3">+3V3</text>
<text x="26.7" y="39.6">SW1</text>
<text x="31.6" y="37.1">SW2</text>
<text x="120" y="40.6" transform="rotate(-90 120 40.6)">R19</text>
<text x="124.7" y="40.3" transform="rotate(-90 124.7 40.3)">10k</text>
<text x="128.5" y="39.6">SW7</text>
<text x="165.1" y="39.6">Start</text>
<text x="168.5" y="37.1">SW12</text>
<text x="109.4" y="44.3">R14</text>
<text x="48.3" y="51.7">R9</text>
<text x="59.7" y="49.8">WHITE</text>
<text x="62.2" y="52.7">LED2</text>
<text x="105.4" y="51.4">C4</text>
<text x="109.5" y="49">100</text>
<text x="127" y="49.5">BTN1</text>
<text x="185.9" y="51.7">R24</text>
<text x="198" y="49.8">WHITE</text>
<text x="200.4" y="52.7">LED7</text>
<text x="17.8" y="55.6">GND</text>
<text x="47.9" y="56.4">22k</text>
<text x="105.4" y="56.6">100n</text>
<text x="118.6" y="55">+3V3</text>
<text x="156" y="55.6">GND</text>
<text x="186.2" y="56.4">22k</text>
<text x="17.4" y="62.4">+3V3</text>
<text x="31.6" y="64.3">SW3</text>
<text x="64.7" y="60.6">GND</text>
<text x="101.7" y="65.5">GND</text>
<text x="136.3" y="60.6">GND</text>
<text x="202.9" y="60.6">GND</text>
<text x="26.7" y="66.7">SW2</text>
<text x="120" y="70.2" transform="rotate(-90 120 70.2)">R20</text>
<text x="124.7" y="69.9" transform="rotate(-90 124.7 69.9)">10k</text>
<text x="128.5" y="69.2">SW8</text>
<text x="59.7" y="77">WHITE</text>
<text x="109.4" y="73.9">R15</text>
<text x="17.3" y="82.8">GND</text>
<text x="47.6" y="78.8">R10</text>
<text x="47.9" y="83.5">22k</text>
<text x="62.2" y="79.8">LED3</text>
<text x="105.4" y="81.1">C5</text>
<text x="109.5" y="78.6">100</text>
<text x="118.6" y="82.2">+3V3</text>
<text x="127" y="79.1">BTN2</text>
<text x="17.4" y="89.6">+3V3</text>
<text x="64.7" y="87.7">GND</text>
<text x="105.4" y="86.3">100n</text>
<text x="26.7" y="93.9">SW3</text>
<text x="31.6" y="91.4">SW4</text>
<text x="101.7" y="95.1">GND</text>
<text x="136.3" y="90.2">GND</text>
<text x="109.4" y="101.1">R16</text>
<text x="120" y="97.4" transform="rotate(-90 120 97.4)">R21</text>
<text x="124.7" y="97.1" transform="rotate(-90 124.7 97.1)">10k</text>
<text x="128.5" y="96.4">SW9</text>
<text x="47.7" y="106">R11</text>
<text x="59.7" y="104.1">WHITE</text>
<text x="62.2" y="107">LED4</text>
<text x="109.5" y="105.8">100</text>
<text x="127" y="106.2">BTN3</text>
<text x="17.3" y="109.9">GND</text>
<text x="47.9" y="110.7">22k</text>
<text x="105.4" y="108.2">C6</text>
<text x="105.4" y="113.4">100n</text>
<text x="118.6" y="109.3">+3V3</text>
<text x="17.4" y="116.7">+3V3</text>
<text x="31.6" y="118.6">SW5</text>
<text x="64.7" y="114.9">GND</text>
<text x="136.3" y="117.4">GND</text>
<text x="26.7" y="121.1">SW4</text>
<text x="101.7" y="122.3">GND</text>
<text x="120" y="124.5" transform="rotate(-90 120 124.5)">R22</text>
<text x="124.7" y="124.2" transform="rotate(-90 124.7 124.2)">10k</text>
<text x="127.2" y="123.5">SW10</text>
<text x="59.7" y="131.3">WHITE</text>
<text x="109.4" y="128.2">R17</text>
<text x="17.3" y="137.1">GND</text>
<text x="47.6" y="133.2">R12</text>
<text x="47.9" y="137.8">22k</text>
<text x="62.2" y="134.1">LED5</text>
<text x="105.4" y="135.4">C7</text>
<text x="109.5" y="132.9">100</text>
<text x="118.6" y="136.5">+3V3</text>
<text x="127" y="133.4">BTN4</text>
<text x="64.7" y="142">GND</text>
<text x="105.4" y="140.6">100n</text>
<text x="17.4" y="146.4">+3V3</text>
<text x="31.6" y="148.2">SW6</text>
<text x="101.7" y="149.4">GND</text>
<text x="136.3" y="144.5">GND</text>
<text x="26.7" y="150.7">SW5</text>
<text x="109.4" y="155.4">R18</text>
<text x="120" y="151.4" transform="rotate(-90 120 151.4)">10k</text>
<text x="124.7" y="151.7" transform="rotate(-90 124.7 151.7)">R23</text>
<text x="128.9" y="150.7">SW11</text>
<text x="134.4" y="153.1">BTN5</text>
<text x="59.7" y="160.9">WHITE</text>
<text x="109.5" y="160.1">100</text>
<text x="17.3" y="166.7">GND</text>
<text x="47.6" y="162.8">R13</text>
<text x="47.9" y="167.5">22k</text>
<text x="62.2" y="163.8">LED6</text>
<text x="105.4" y="167.7">100n</text>
<text x="105.4" y="162.5">C8</text>
<text x="64.7" y="171.7">GND</text>
<text x="136.3" y="171.7">GND</text>
<text x="101.7" y="176.6">GND</text>
<text x="153" y="190.8">DasSwitchBoard V1.0</text>
<text x="217.7" y="190.3">Ersteller</text>
<text x="217.7" y="195.7">Version</text>
<text x="217.7" y="192.6">Rafael Günther</text>
<text x="244.4" y="192.6">DasSwitchBoard</text>
<text x="244.4" y="195.7">Speicher-Datum:</text>
<text x="273.3" y="195.7">Blatt</text>
<text x="102.2" y="198.2">DasSwitchBoard V1.0</text>
<text x="153.3" y="198.2">DasSwitchBoard V2.0</text>
<text x="217.7" y="198.2">V2.0</text>
<text x="244.4" y="198.2">9/9/26 7:24 AM</text>
<text x="273.3" y="198.2">2/2</text>
</g>
<g font-size="2.3" fill="#808080">
<text x="71.3" y="190.2">Freigabe</text>
<text x="93.8" y="190.8">Projekt:</text>
<text x="144.4" y="190.8">Urspr.:</text>
<text x="59.1" y="195.1">Datum</text>
<text x="59.1" y="192.6">Prüfer</text>
<text x="6" y="198.2">Änderung</text>
<text x="30.7" y="198.2">Datum</text>
<text x="43.1" y="198.2">Name</text>
<text x="59.1" y="198.1">Bearb. Tobias Schauer</text>
<text x="93.8" y="198.2">Ers. f.</text>
<text x="144.4" y="198.2">Ers. d.</text>
</g>
<g font-size="2.1" fill="#808080">
<text x="31.1" y="47.9">2</text>
<text x="31.1" y="42.9">1</text>
<text x="37.9" y="45.4">C</text>
<text x="125.4" y="45.4">3*2</text>
<text x="134.1" y="45.4">1*2</text>
<text x="169.3" y="47.9">3</text>
<text x="169.3" y="42.9">1</text>
<text x="176.1" y="45.4">2</text>
<text x="31.1" y="70.1">1</text>
<text x="31.1" y="75">2</text>
<text x="37.9" y="72.6">C</text>
<text x="125.4" y="75">3*2</text>
<text x="134.1" y="75">1*2</text>
<text x="31.1" y="97.3">1</text>
<text x="37.9" y="99.7">C</text>
<text x="31.1" y="102.2">2</text>
<text x="125.4" y="102.2">3*2</text>
<text x="134.1" y="102.2">1*2</text>
<text x="31.1" y="124.4">1</text>
<text x="31.1" y="129.3">2</text>
<text x="37.9" y="126.9">C</text>
<text x="125.4" y="129.3">3*2</text>
<text x="134.1" y="129.3">1*2</text>
<text x="31.1" y="154">1</text>
<text x="31.1" y="159">2</text>
<text x="37.9" y="156.5">C</text>
<text x="125.4" y="156.5">1*2</text>
<text x="134.1" y="156.5">3*2</text>
<text x="244.4" y="190.3">Dateiname:</text>
</g>
<g font-size="1.7" fill="#808080">
<text x="63.4" y="46.4">SW1/1.5G</text>
<text x="86.2" y="46.4">BTN1/1.12F</text>
<text x="201.7" y="46.4">START_SW/1.5G</text>
<text x="63.4" y="73.5">SW2/1.5G</text>
<text x="86.2" y="76">BTN2/1.12F</text>
<text x="63.4" y="100.7">SW3/1.5F</text>
<text x="86.2" y="103.1">BTN3/1.12F</text>
<text x="63.4" y="127.8">SW4/1.5F</text>
<text x="85.9" y="130.3">BTN4/1.12G</text>
<text x="63.4" y="157.5">SW5/1.5F</text>
<text x="85.9" y="157.5">BTN5/1.12G</text>
</g>
</svg>
